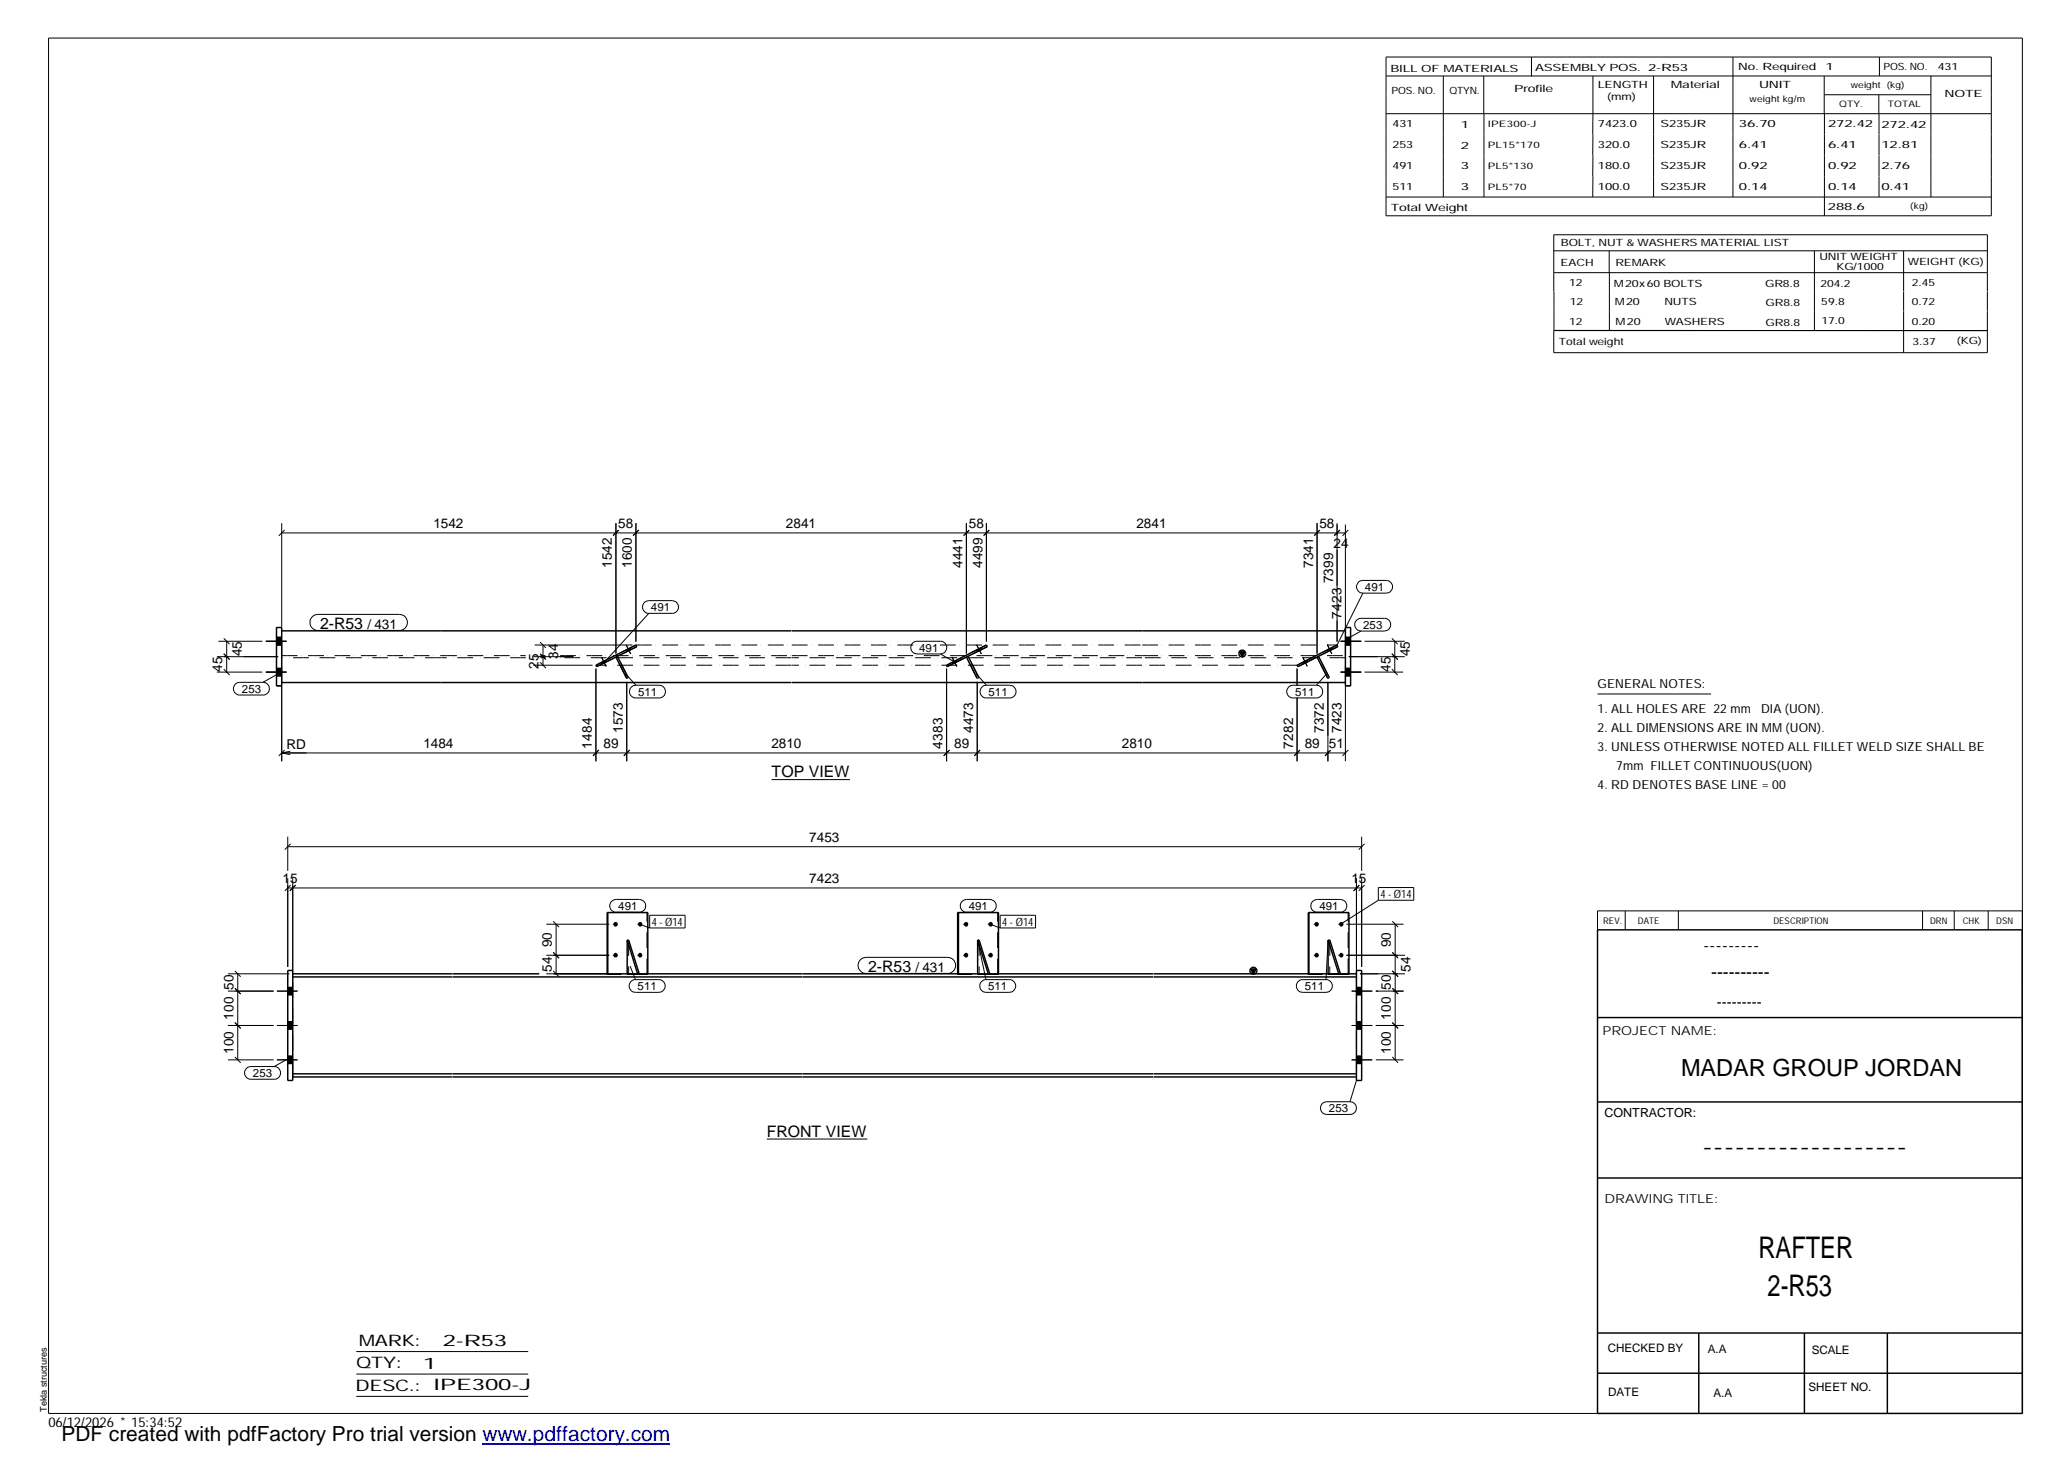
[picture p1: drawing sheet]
<svg xmlns="http://www.w3.org/2000/svg" width="420mm" height="297mm" viewBox="0 0 420 297" stroke-linecap="round" stroke-linejoin="round" font-family="sans-serif">
<g fill="none" stroke="#000" stroke-width=".2">
<path d="M9.9 7.7h401v279.5h-401zM281.6 11.6h123v32.2h-123zM281.6 15.4h123M293.2 15.4v24.6M301.5 15.4v7.7M311.1 11.6v3.9M323.6 15.4v16.2M336 15.4v24.6M352.1 11.6v28.4M370.6 15.4v7.7M370.7 19.2h21.6M381.7 19.2v3.9"/>
<path d="M381.8 11.6v3.8M392.3 15.4v24.6M281.6 23.1h123M301.5 23.1v16.9M323.6 31.6v4.2M323.6 35.8v4.2M370.7 23.1v20.7M381.8 23.1v16.9M281.6 40h123M315.7 55.4h88.1M315.7 51h88.1M315.7 59.3v7.8"/>
<path d="M326.9 51v4.4M327 55.4v11.8M368.6 51v16.2M386.8 51v8.2M386.8 59.3v3.8M403.8 59.2v-11.5h-88.1v11.6M403.8 59.3v3.8M386.8 63.2v8.5M403.8 63.2v8.5h-88.1v-4.5h88.1M57.2 108.3h216.1M57.2 106.3v21.2M57.8 107.7l-1.2 1.2"/>
<path d="M125.1 106.3v26.5M125.6 107.7l-1.1 1.2M125.7 107.7l-1.1 1M128.7 108.7l1.1-1-1.2 1.2M129.2 106.3v24.1M196.3 106.3v26.5M196.9 107.7l-1.2 1.2M200.4 106.3v24.1M201 107.7l-1.2 1.2M267.6 106.3v26.5M268.1 107.7l-1.1 1.2M268.2 107.7l-1.1 1"/>
<path d="M271.1 108.8l1.1-1.1-1.1 1.2M271.7 106.3v24.1M273.3 106.6v20.9M273.9 107.7l-1.1 1.2M276 118.3l.4-.3 .5-.1h4.7a1.29 1.29 0 0 1 1.3 1.3 1.29 1.29 0 0 1-1.3 1.3h-4.7a1.31 1.31 0 0 1-1.2-.8 1.31 1.31 0 0 1 .3-1.4zM44.1 136.6h9.2M44.1 133.4h12.4M44.4 130.3h8.9M45.5 136l1.2 1.1M45.5 132.8l1.2 1.2M45.5 129.7l1.2 1.2M46.1 130.3v6.3"/>
<path d="M47.8 139l.4-.3 .5-.1h4.7a1.29 1.29 0 0 1 1.3 1.3 1.29 1.29 0 0 1-1.3 1.3h-4.7a1.31 1.31 0 0 1-1.2-.8 1.31 1.31 0 0 1 .3-1.4zM54 130.3h4.2M54 136.6h4.2M56.2 129.5h1M56.2 131h1M56.2 135.8h1M56.2 137.3h1M56.4 137l-3 1.6M57.2 139.3v15.4M63.5 125.3l.5-.3 .6-.2h16.6a1.63 1.63 0 0 1 1.6 1.7 1.63 1.63 0 0 1-1.6 1.6h-16.6a1.63 1.63 0 0 1-1.5-1 1.63 1.63 0 0 1 .4-1.8zM108.3 135.2h12.1M108.3 133.4h8.2"/>
<path d="M108.6 131h19.9M109.7 134.6l1.2 1.1M109.7 132.8l1.2 1.2M109.7 130.5l1.2 1.1M110.3 131v4.2M121.1 135.8v18.9M122.2 133.5l.9 1.9M122.2 134.6l.1 .3M123.1 134.1l.1 .3M127.1 136.9l2.1 2.3M127.2 131l.9 1.9M127.2 132.1l.1 .3"/>
<path d="M127.3 138.5v16.2M128.1 131.6l.1 .3M128.3 139.6l.4-.3 .5-.1h4.7a1.29 1.29 0 0 1 1.3 1.3 1.29 1.29 0 0 1-1.3 1.3h-4.7a1.28 1.28 0 0 1-1.2-.8 1.28 1.28 0 0 1 .3-1.4zM130.9 122.4l.9-.4h4.8a1.29 1.29 0 0 1 1.3 1.3 1.29 1.29 0 0 1-1.3 1.3h-4.8a1.28 1.28 0 0 1-1.2-.8 1.28 1.28 0 0 1 .3-1.4zM131.8 124.6l-9 9.9M185.4 130.7l.7-.4h5a1.29 1.29 0 0 1 1.3 1.3 1.29 1.29 0 0 1-1.3 1.3h-4.8a1.28 1.28 0 0 1-1.2-.8 1.28 1.28 0 0 1 .3-1.4zM191.1 132.9l2.9 1.6M192.3 135.8v18.9M193.4 133.5l1 1.9M193.4 134.6l.2 .3M194.3 134.1l.1 .3M198.3 136.9l2.1 2.3"/>
<path d="M198.4 131l1 1.9M198.4 132.1l.2 .3M198.5 138.5v16.2M199.3 131.6l.1 .3M199.7 139.4l.7-.2h4.7a1.29 1.29 0 0 1 1.3 1.3 1.29 1.29 0 0 1-1.3 1.3h-4.7a1.3 1.3 0 0 1-1.2-.9 1.3 1.3 0 0 1 .5-1.5zM261.8 139.6l.4-.3 .5-.1h4.8a1.29 1.29 0 0 1 1.2 1.3 1.29 1.29 0 0 1-1.2 1.3h-4.8a1.31 1.31 0 0 1-1.2-.8 1.31 1.31 0 0 1 .3-1.4zM263.5 135.8v3.5M264.7 133.5l.9 1.9M264.7 134.6l.1 .3M265.5 134.1l.2 .3M269.5 136.9l-2 2.3M269.7 131l.9 1.9"/>
<path d="M269.7 132.1l.1 .3M269.8 138.5v16.2M270.5 131.6l.2 .3M272.4 130.3h4.2M272.4 136.6h4.2M273.3 129.5h1.1M273.3 131h1.1M273.3 135.8h1.1M273.3 137.3h1.1M273.3 139.3v15.4M274 133.4h11.4M275.8 125.8l.5-.2h5a1.29 1.29 0 0 1 1.3 1.3 1.29 1.29 0 0 1-1.3 1.3h-4.8a1.3 1.3 0 0 1-1.2-.9 1.3 1.3 0 0 1 .5-1.5z"/>
<path d="M276.5 128.2l-2.9 1.7M276.9 120.5l-5.2 10.5M277.2 130.3h8.2M277.2 136.6h7.9M282.8 136l1.2 1.1M282.8 132.8l1.2 1.2M282.8 129.7l1.2 1.2M283.4 130.3v6.3M57.2 153h216.1M57.2 153l1.8 .3M57.8 152.4l-1.2 1.2M59 152.6l-1.8 .4"/>
<path d="M121.7 152.4l-1.2 1.2M127.9 152.4l-1.2 1.2M156.8 158.4h15.9M192.9 152.4l-1.2 1.2M199.1 152.4l-1.1 1.2M263.5 141.8v12.9M264.1 152.4l-1.2 1.2M270.4 152.4l-1.2 1.2M273.9 152.4l-1.1 1.2M324.6 141h23M58.5 172h218.1M58.5 170v6.9"/>
<path d="M58.5 178.4v18.1M59.1 171.4l-1.2 1.2M59.1 179.8l-1.2 1.2M59.5 178.4v18.8M60.1 179.8l-1.2 1.2M275.6 178.4v18.8M276.2 179.8l-1.2 1.2M276.6 170v6.9M276.6 178.4v18.1M277.2 171.4l-1.1 1.2M277.2 179.8l-1.1 1.2M46.3 197.9h12.5"/>
<path d="M47.7 197.3l1.2 1.1M48.3 197.9v17.4M58.5 180.4h218.1M111 194.1h12.8M111 187.8h12.8M111 197.9h12.8M112.4 197.3l1.2 1.1M112.4 193.5l1.2 1.2M112.4 187.2l1.2 1.2M113 187.8v10.1M124.2 183.1l1-.4h4.7a1.29 1.29 0 0 1 1.3 1.3 1.29 1.29 0 0 1-1.3 1.3h-4.7a1.3 1.3 0 0 1-1.2-.8 1.3 1.3 0 0 1 .2-1.4zM124.5 194.1h.9"/>
<path d="M124.5 187.8h.9M128 196.3l1.1 2.7M128.2 199.4l.7-.4h5a1.29 1.29 0 0 1 1.3 1.3 1.29 1.29 0 0 1-1.3 1.3h-4.8a1.31 1.31 0 0 1-1.2-.8 1.31 1.31 0 0 1 .3-1.4zM129.5 194.1h.9M129.5 187.8h.9M130 187.8l2 .7M132 186h7.2v2.5h-7.2zM174.8 195l.5-.4 .7-.1h16.5a1.63 1.63 0 0 1 1.7 1.6 1.63 1.63 0 0 1-1.7 1.7h-16.5a1.61 1.61 0 0 1-1.6-1 1.61 1.61 0 0 1 .4-1.8zM195.5 183.1l.9-.4h4.7a1.29 1.29 0 0 1 1.3 1.3 1.29 1.29 0 0 1-1.3 1.3h-4.7a1.28 1.28 0 0 1-1.2-.8 1.28 1.28 0 0 1 .3-1.4zM195.7 194.1h.9M195.7 187.8h.9M198.6 191l1.7 8"/>
<path d="M199.4 199.4l.7-.4h5a1.29 1.29 0 0 1 1.3 1.3 1.29 1.29 0 0 1-1.3 1.3h-4.8a1.28 1.28 0 0 1-1.2-.8 1.28 1.28 0 0 1 .3-1.4zM200.7 194.1h.9M200.7 187.8h.9M201.2 187.8l2 .7M203.2 186h7.2v2.5h-7.2zM263.7 199.4l.7-.4h5a1.29 1.29 0 0 1 1.3 1.3 1.29 1.29 0 0 1-1.3 1.3h-4.7a1.32 1.32 0 0 1-1.2-.8 1.32 1.32 0 0 1 .2-1.4zM266.7 183.1l.9-.4h4.7a1.29 1.29 0 0 1 1.3 1.3 1.29 1.29 0 0 1-1.3 1.3h-4.7a1.27 1.27 0 0 1-1.2-.8 1.27 1.27 0 0 1 .3-1.4zM266.9 194.1h.9M266.9 187.8h.9M269.8 191l-.4 8M271.9 194.1h.9M271.9 187.8h.9"/>
<path d="M273.6 194.1h11.9M273.6 187.8h11.6M276.3 197.9h9.2M280 180.3h7.2v2.6h-7.2zM280 182.9l-7.6 4.9M282.9 197.3l1.2 1.1M282.9 187.2l1.2 1.2M283.5 187.8v27.5M284 194.6l-1.1-1.1 1.2 1.2M330.2 185.1v3.8M341 185.1v3.8M390.6 185.1v3.8"/>
<path d="M397 185.1v3.8M403.9 185.1v3.8M410.9 185.1h-86.3v3.8M46.3 201.4h9.3M46.3 208.4h9.3M46.3 215.3h9.3M47.7 214.7l1.2 1.2M47.7 207.8l1.2 1.1M47.7 200.8l1.2 1.2-1.1-1.2M50.2 216.9l.8-.2h4.7a1.29 1.29 0 0 1 1.3 1.3 1.29 1.29 0 0 1-1.3 1.3h-4.7a1.3 1.3 0 0 1-1.3-.9 1.3 1.3 0 0 1 .5-1.5zM56.3 201.4h4.2M56.3 208.4h4.2"/>
<path d="M56.3 215.3h4.2M58.5 202.1h1M58.5 200.6h1M58.5 209.1h1M58.5 207.6h1M58.5 216.1h1M58.5 214.6h1M58.7 215l-3 1.7M274.6 201.4h4.2M274.6 208.4h4.2M274.6 215.3h4.2M275.6 202.1h1"/>
<path d="M275.6 200.6h1M275.6 209.1h1M275.6 207.6h1M275.6 216.1h1M275.6 214.6h1M275.6 219.5l-1.3 4.3M279.5 201.4h5.7M279.5 208.4h5.7M279.5 215.3h5.7M282.9 214.7l1.2 1.2M282.9 207.8l1.2 1.1M282.9 200.8l1.2 1.2-1.1-1.2"/>
<path d="M155.8 231.4h20.4M268.6 224.2l.5-.3 .5-.1h4.7a1.29 1.29 0 0 1 1.3 1.3 1.29 1.29 0 0 1-1.3 1.3h-4.7a1.31 1.31 0 0 1-1.2-.8 1.31 1.31 0 0 1 .2-1.4zM72.4 274.6h34.9M72.4 279.2h34.9M72.4 283.7h34.9"/>
</g>
<g fill="#000">
<path d="M251.8 132.4h1.1l-.5 1zM254.1 196.9h1.1l-.6 1z"/>
<path d="M56.2 129.5h1v1.5h-1z" fill-rule="evenodd"/>
<path d="M56.2 135.8h1v1.5h-1z" fill-rule="evenodd"/>
<path d="M56.2 129.5h1v1.5h-1z" fill-rule="evenodd"/>
<path d="M56.2 135.8h1v1.5h-1z" fill-rule="evenodd"/>
<path d="M56.2 129.5h1v1.5h-1z" fill-rule="evenodd"/>
<path d="M56.2 135.8h1v1.5h-1z" fill-rule="evenodd"/>
<path d="M122.2 134.6l.9-.5 .1 .3-.9 .5z" fill-rule="evenodd"/>
<path d="M122.2 134.6l.9-.5 .1 .3-.9 .5z" fill-rule="evenodd"/>
<path d="M127.2 132.1l.9-.5 .1 .3-.9 .5z" fill-rule="evenodd"/>
<path d="M127.2 132.1l.9-.5 .1 .3-.9 .5z" fill-rule="evenodd"/>
<path d="M193.4 134.6l.9-.5 .1 .3-.8 .5z" fill-rule="evenodd"/>
<path d="M193.4 134.6l.9-.5 .1 .3-.8 .5z" fill-rule="evenodd"/>
<path d="M198.4 132.1l.9-.5 .1 .3-.8 .5z" fill-rule="evenodd"/>
<path d="M198.4 132.1l.9-.5 .1 .3-.8 .5z" fill-rule="evenodd"/>
<path d="M264.7 134.6l.8-.5 .2 .3-.9 .5z" fill-rule="evenodd"/>
<path d="M264.7 134.6l.8-.5 .2 .3-.9 .5z" fill-rule="evenodd"/>
<path d="M269.7 132.1l.8-.5 .2 .3-.9 .5z" fill-rule="evenodd"/>
<path d="M269.7 132.1l.8-.5 .2 .3-.9 .5z" fill-rule="evenodd"/>
<path d="M273.3 135.8h1.1v1.5h-1.1z" fill-rule="evenodd"/>
<path d="M273.3 129.5h1.1v1.5h-1.1z" fill-rule="evenodd"/>
<path d="M273.3 135.8h1.1v1.5h-1.1z" fill-rule="evenodd"/>
<path d="M273.3 129.5h1.1v1.5h-1.1z" fill-rule="evenodd"/>
<path d="M273.3 135.8h1.1v1.5h-1.1z" fill-rule="evenodd"/>
<path d="M273.3 129.5h1.1v1.5h-1.1z" fill-rule="evenodd"/>
<path d="M267.3 193.6h.4l.2 .3v.4a.47 .47 0 0 1-.7 .1 .47 .47 0 0 1 .1-.8z" fill-rule="evenodd"/>
<path d="M267.2 187.4l.3-.1 .3 .1 .1 .6a.47 .47 0 0 1-.7 .2 .47 .47 0 0 1 0-.8z" fill-rule="evenodd"/>
<path d="M58.5 200.6h1v1.5h-1z" fill-rule="evenodd"/>
<path d="M58.5 200.6h1v1.5h-1z" fill-rule="evenodd"/>
<path d="M58.5 207.6h1v1.5h-1z" fill-rule="evenodd"/>
<path d="M58.5 207.6h1v1.5h-1z" fill-rule="evenodd"/>
<path d="M58.5 214.6h1v1.5h-1z" fill-rule="evenodd"/>
<path d="M58.5 214.6h1v1.5h-1z" fill-rule="evenodd"/>
<path d="M275.6 200.6h1v1.5h-1z" fill-rule="evenodd"/>
<path d="M275.6 200.6h1v1.5h-1z" fill-rule="evenodd"/>
<path d="M275.6 207.6h1v1.5h-1z" fill-rule="evenodd"/>
<path d="M275.6 207.6h1v1.5h-1z" fill-rule="evenodd"/>
<path d="M275.6 214.6h1v1.5h-1z" fill-rule="evenodd"/>
<path d="M275.6 214.6h1v1.5h-1z" fill-rule="evenodd"/>
<circle cx="125" cy="187.8" r=".47"/>
<circle cx="125.1" cy="194.1" r=".46"/>
<circle cx="130" cy="187.8" r=".47"/>
<circle cx="130.1" cy="194.1" r=".46"/>
<circle cx="196.3" cy="187.8" r=".47"/>
<circle cx="196.3" cy="194.1" r=".46"/>
<circle cx="201.2" cy="187.8" r=".47"/>
<circle cx="201.3" cy="194.1" r=".46"/>
<circle cx="272.5" cy="187.8" r=".47"/>
<circle cx="272.5" cy="194.1" r=".46"/>
</g>
<g fill="none" stroke="#000" stroke-width=".3">
<path d="M56.2 127.5h1v11.8h-1zM57.2 128.2h103.6M57.2 138.7h103.6M121.1 135.2l8.1-4.2 .2 .4-8.2 4.1zM125.1 133.5l2.2 4.3M125.4 133.3l2.2 4.3M160.9 128.2h112.4M160.9 138.7h112.4M192.3 135.2l8.1-4.2 .2 .4-8.2 4.1zM196.3 133.5l2.2 4.3M196.7 133.3l2.1 4.3M251.8 132.4h1.1l-.5 1z"/>
<path d="M263.5 135.2l8.2-4.2 .1 .4-8.1 4.1zM267.6 133.5l2.1 4.3M267.9 133.3l2.1 4.3M273.3 127.5h1.1v11.8h-1.1zM58.5 197.2h1v22.3h-1zM59.5 197.9h32.3M59.5 198.5h32.3M91.9 197.9h17.7M91.9 198.5h142.4M112.5 197.9h121.8M123.4 197.9v-12.5h8.2v12.5M123.5 185.4v12.5"/>
<path d="M127.4 191h.3l2.2 6.9M127.4 191l2.1 6.9M127.4 191v6.9M194.6 197.9v-12.5h8.3v12.5M194.7 185.4v12.5M198.6 191h.3l2.2 6.9M198.6 191l2.2 6.9M198.6 191v6.9M234.4 197.9h41.2M234.4 198.5h41.2M254.1 196.9h1.1l-.6 1zM265.8 197.9v-12.5h8.3v12.5"/>
<path d="M265.9 185.4v12.5M269.8 191l2.2 6.9M269.8 191v6.9M269.8 191h.4l2.1 6.9M275.6 197.2h1v22.3h-1zM324.6 188.9h86.2l.1 98.3h-86.3zM59.5 218.8h32.3M59.5 218.2h32.3M91.9 218.8h142.4M91.9 218.2h142.4M234.4 218.8h41.2M234.4 218.2h41.2"/>
<path d="M324.6 206.7h86.3M324.6 239.3h86.3M324.6 223.9h86.3M324.6 270.8h86.3M324.6 279h86.3M345.1 270.8v16.4M366.6 270.8v16.4M383.5 270.8v16.4"/>
<circle cx="252.4" cy="132.8" r=".7"/>
<circle cx="254.7" cy="197.3" r=".7"/>
</g>
<g fill="none" stroke="#000" stroke-width=".2" stroke-dasharray="1.1 0 2.1 .7 0 1.4" stroke-linecap="butt">
<path d="M56.2 127.5h1M56.2 139.3h1M57.2 138.7v-10.5M57.2 133.2h32.4M89.6 133.6h-32.4M89.6 133.2h17.2M106.8 133.6h-17.2M109.8 133.2h1M110.8 133.6h-1M113.8 133.2h47M121.1 135.2l.1 .3M125.1 133.5l.3-.2"/>
<path d="M127.3 137.9l-2.2-4.4M127.3 137.9l.3-.2M127.6 137.7l-2.2-4.4M129.2 131l-8.1 4.2M129.2 131h31.6M129.4 131.4l-.2-.4M129.4 131.4l-8.2 4.1M160.8 133.6h-47M160.8 135.2h-39.7M160.9 133.2h71.1M160.9 131h25.5M191 131h41"/>
<path d="M192.3 135.2l.1 .3M196.3 133.5l.4-.2M198.5 137.9l-2.2-4.4M198.5 137.9l.4-.2M198.9 137.7l-2.2-4.4M200.4 131l-8.1 4.2M200.6 131.4l-.2-.4M200.6 131.4l-8.2 4.1M232 133.6h-71.1M232 135.2h-71.1M232.1 133.2h41.2M232.1 131h39.6"/>
<path d="M263.5 135.2l.2 .3M263.5 135.2h-31.4M267.6 133.5l.3-.2M269.8 137.9l-2.2-4.4M269.8 137.9l.3-.2M270.1 137.7l-2.2-4.4M271.7 131l-8.2 4.2M271.8 131.4l-.1-.4M271.8 131.4l-8.1 4.1M273.3 138.7v-10.5M273.3 133.6h-41.2M273.3 139.3h1.1"/>
<path d="M273.3 127.5h1.1M59.5 197.2h-1M123.4 198h.1M123.4 197.9v.1M123.5 197.9v.1M127.4 198h2.2M127.4 197.9v.1M127.4 198h.3M127.7 191v7M129.6 198l-.1-.1M129.6 198h.3M129.9 198h-2.2"/>
<path d="M129.9 198v-.1M131.4 198v-12.6M131.4 185.4h.2M131.4 198h-8M131.4 185.4h-8M131.6 198h-.2M131.6 197.9v.1M131.6 198h-8.1M194.6 198h.1M194.6 197.9v.1M194.7 197.9v.1M198.6 198h2.2"/>
<path d="M198.6 197.9v.1M198.6 198h.3M198.9 191v7M200.8 198v-.1M200.8 198h.3M201.1 198h-2.2M201.1 198v-.1M202.7 198v-12.6M202.7 185.4h.2M202.7 198h-8.1M202.7 185.4h-8.1M202.9 198h-.2"/>
<path d="M202.9 197.9v.1M202.9 198h-8.2M265.8 198h.1M265.8 197.9v.1M265.9 197.9v.1M269.8 198h2.2M269.8 197.9v.1M269.8 198h.4M270.2 191v7M272 198v-.1M272 198h.4M272.4 198h-2.2"/>
<path d="M272.4 198l-.1-.1M273.9 198v-12.6M273.9 185.4h.2M273.9 198h-8.1M273.9 185.4h-8.1M274.1 198h-.2M274.1 197.9v.1M274.1 198h-8.2M276.6 197.2h-1M58.5 219.5h1M59.5 218.8v-20.9M275.6 218.8v-.6"/>
<path d="M275.6 218.2v-20.3M275.6 219.5h1"/>
</g>
<path d="M98 293.3h38.2" fill="none" stroke="#00f" stroke-width=".3"/>
<g font-size="6.1">
<text x="357.3" y="255.5">RAFTER</text>
<text x="359.1" y="263.3">2-R53</text>
</g>
<text font-size="4.8" x="341.5" y="218.6">MADAR GROUP JORDAN</text>
<text font-size="4.2" x="12.5" y="292.7">PDF created with pdfFactory Pro trial version www.pdffactory.com</text>
<g font-size="3.6">
<text x="346.1" y="193.2">---------</text>
<text x="347.7" y="198.6">----------</text>
<text x="345.8" y="234.2">-------------------</text>
</g>
<g font-size="3.2">
<text x="65" y="127.7">2-R53</text>
<text x="156.8" y="157.9">TOP VIEW</text>
<text x="176.4" y="197.4">2-R53</text>
<text x="155.8" y="230.9">FRONT VIEW</text>
<text x="72.9" y="273.5">MARK:</text>
<text x="90" y="273.5">2-R53</text>
<text x="72.4" y="278">QTY:</text>
<text x="86" y="278.1">1</text>
<text x="72.2" y="282.6">DESC.:</text>
<text x="88.1" y="282.4">IPE300-J</text>
</g>
<text font-size="3" x="348.8" y="204.5">---------</text>
<g font-size="2.8">
<text x="88.1" y="107.3">1542</text>
<text x="125.6" y="107.3">58</text>
<text x="159.7" y="107.3">2841</text>
<text x="196.8" y="107.3">58</text>
<text x="230.9" y="107.3">2841</text>
<text x="268.1" y="107.3">58</text>
<text x="270.9" y="111.3">24</text>
<text x="124.3" y="115.4" transform="rotate(-90 124.3 115.4)">1542</text>
<text x="128.4" y="115.4" transform="rotate(-90 128.4 115.4)">1600</text>
<text x="195.6" y="115.4" transform="rotate(-90 195.6 115.4)">4441</text>
<text x="199.6" y="115.4" transform="rotate(-90 199.6 115.4)">4499</text>
<text x="266.8" y="115.4" transform="rotate(-90 266.8 115.4)">7341</text>
<text x="270.8" y="118.5" transform="rotate(-90 270.8 118.5)">7399</text>
<text x="272.5" y="125.7" transform="rotate(-90 272.5 125.7)">7423</text>
<text x="74.6" y="127.7">/ 431</text>
<text x="45.1" y="136.6" transform="rotate(-90 45.1 136.6)">45</text>
<text x="49.1" y="133.4" transform="rotate(-90 49.1 133.4)">45</text>
<text x="109.4" y="135.8" transform="rotate(-90 109.4 135.8)">25</text>
<text x="113.4" y="133.8" transform="rotate(-90 113.4 133.8)">34</text>
<text x="282.5" y="136.6" transform="rotate(-90 282.5 136.6)">45</text>
<text x="286.5" y="133.4" transform="rotate(-90 286.5 133.4)">45</text>
<text x="126.5" y="148.9" transform="rotate(-90 126.5 148.9)">1573</text>
<text x="197.7" y="148.9" transform="rotate(-90 197.7 148.9)">4473</text>
<text x="269" y="148.9" transform="rotate(-90 269 148.9)">7372</text>
<text x="272.5" y="148.9" transform="rotate(-90 272.5 148.9)">7423</text>
<text x="58.2" y="152.1">RD</text>
<text x="86" y="152">1484</text>
<text x="120.3" y="152.1" transform="rotate(-90 120.3 152.1)">1484</text>
<text x="122.6" y="152">89</text>
<text x="156.7" y="152">2810</text>
<text x="191.5" y="152.1" transform="rotate(-90 191.5 152.1)">4383</text>
<text x="193.9" y="152">89</text>
<text x="227.9" y="152">2810</text>
<text x="262.7" y="152.1" transform="rotate(-90 262.7 152.1)">7282</text>
<text x="265.1" y="152">89</text>
<text x="270" y="152">51</text>
<text x="164.4" y="171.1">7453</text>
<text x="57.4" y="179.4">15</text>
<text x="164.4" y="179.4">7423</text>
<text x="274.6" y="179.4">15</text>
<text x="112.1" y="197.5" transform="rotate(-90 112.1 197.5)">54</text>
<text x="112.1" y="192.5" transform="rotate(-90 112.1 192.5)">90</text>
<text x="186" y="197.4">/ 431</text>
<text x="282.6" y="192.5" transform="rotate(-90 282.6 192.5)">90</text>
<text x="286.6" y="197.5" transform="rotate(-90 286.6 197.5)">54</text>
<text x="47.4" y="201.2" transform="rotate(-90 47.4 201.2)">50</text>
<text x="282.6" y="201.2" transform="rotate(-90 282.6 201.2)">50</text>
<text x="47.4" y="207.2" transform="rotate(-90 47.4 207.2)">100</text>
<text x="282.6" y="207.2" transform="rotate(-90 282.6 207.2)">100</text>
<text x="47.4" y="214.2" transform="rotate(-90 47.4 214.2)">100</text>
<text x="282.6" y="214.2" transform="rotate(-90 282.6 214.2)">100</text>
<text x="9.8" y="290">06/12/2026 * 15:34:52</text>
</g>
<g font-size="2.5">
<text x="324.6" y="139.9">GENERAL NOTES:</text>
<text x="324.6" y="148.7">2. ALL DIMENSIONS ARE IN MM (UON).</text>
<text x="324.6" y="144.9">1. ALL HOLES ARE 22 mm</text>
<text x="357.8" y="144.9">DIA (UON).</text>
<text x="324.6" y="152.5">3. UNLESS OTHERWISE NOTED ALL FILLET WELD SIZE SHALL BE</text>
<text x="324.6" y="160.2">4. RD DENOTES BASE LINE = 00</text>
<text x="328.4" y="156.4">7mm FILLET CONTINUOUS(UON)</text>
<text x="325.6" y="210.3">PROJECT NAME:</text>
<text x="326" y="226.9">CONTRACTOR:</text>
<text x="326" y="244.4">DRAWING TITLE:</text>
</g>
<g font-size="2.4">
<text x="326.7" y="274.7">CHECKED BY</text>
<text x="347" y="275">A.A</text>
<text x="368.1" y="275.1">SCALE</text>
<text x="326.7" y="283.6">DATE</text>
<text x="348.1" y="283.9">A.A</text>
<text x="367.5" y="282.6">SHEET NO.</text>
</g>
<g font-size="2.3">
<text x="132.2" y="124.2">491</text>
<text x="277.3" y="120.1">491</text>
<text x="276.9" y="127.8">253</text>
<text x="186.7" y="132.4">491</text>
<text x="49.1" y="140.8">253</text>
<text x="129.6" y="141.4">511</text>
<text x="200.8" y="141.4">511</text>
<text x="263.1" y="141.4">511</text>
<text x="125.6" y="184.9">491</text>
<text x="196.8" y="184.9">491</text>
<text x="268.1" y="184.9">491</text>
<text x="280.5" y="182.5">4 - Ø14</text>
<text x="132.4" y="188.1">4 - Ø14</text>
<text x="203.6" y="188.1">4 - Ø14</text>
<text x="129.5" y="201.2">511</text>
<text x="200.7" y="201.2">511</text>
<text x="265.1" y="201.2">511</text>
<text x="51.4" y="218.8">253</text>
<text x="270" y="226">253</text>
</g>
<g font-size="2">
<text x="282.5" y="14.6">BILL OF MATERIALS</text>
<text x="311.9" y="14.4">ASSEMBLY POS.</text>
<text x="324.6" y="17.9">LENGTH</text>
<text x="334.9" y="14.4">2-R53</text>
<text x="339.5" y="17.9">Material</text>
<text x="353.1" y="14.2">No. Required</text>
<text x="357.4" y="17.9">UNIT</text>
<text x="370.9" y="14.2">1</text>
<text x="382.7" y="14.2">POS. NO.</text>
<text x="393.7" y="14.3">431</text>
<text x="282.7" y="19.1">POS. NO.</text>
<text x="294.5" y="19">QTYN.</text>
<text x="307.6" y="18.7">Profile</text>
<text x="326.5" y="20.4">(mm)</text>
<text x="395.1" y="19.6">NOTE</text>
<text x="282.9" y="25.8">431</text>
<text x="296.8" y="26">1</text>
<text x="324.7" y="25.9">7423.0</text>
<text x="337.4" y="25.9">S235JR</text>
<text x="353.3" y="25.9">36.70</text>
<text x="371.4" y="25.9">272.42</text>
<text x="382.3" y="25.9">272.42</text>
<text x="282.9" y="30">253</text>
<text x="282.9" y="34.3">491</text>
<text x="296.8" y="30.2">2</text>
<text x="296.8" y="34.4">3</text>
<text x="324.7" y="30.1">320.0</text>
<text x="324.7" y="34.4">180.0</text>
<text x="337.4" y="30.1">S235JR</text>
<text x="337.4" y="34.3">S235JR</text>
<text x="353.3" y="30.1">6.41</text>
<text x="353.3" y="34.4">0.92</text>
<text x="371.4" y="30.1">6.41</text>
<text x="371.4" y="34.3">0.92</text>
<text x="382.3" y="30.2">12.81</text>
<text x="382.3" y="34.4">2.76</text>
<text x="282.9" y="38.5">511</text>
<text x="296.8" y="38.6">3</text>
<text x="324.7" y="38.6">100.0</text>
<text x="337.4" y="38.6">S235JR</text>
<text x="353.3" y="38.6">0.14</text>
<text x="371.4" y="38.6">0.14</text>
<text x="382.3" y="38.6">0.41</text>
<text x="282.6" y="42.8">Total Weight</text>
<text x="371.4" y="42.7">288.6</text>
<text x="317.1" y="49.9">BOLT, NUT &amp; WASHERS MATERIAL LIST</text>
<text x="328.2" y="54">REMARK</text>
<text x="369.7" y="52.7">UNIT WEIGHT</text>
<text x="387.6" y="53.9">WEIGHT (KG)</text>
<text x="317.1" y="54">EACH</text>
<text x="318.8" y="58.1">12</text>
<text x="327.9" y="58.2">M20x60 BOLTS</text>
<text x="358.6" y="58.3">GR8.8</text>
<text x="369.9" y="58.2">204.2</text>
<text x="373.1" y="54.9">KG/1000</text>
<text x="388.4" y="58.2">2.45</text>
<text x="318.9" y="61.9">12</text>
<text x="328.1" y="62">M20</text>
<text x="338.2" y="62">NUTS</text>
<text x="358.7" y="62.3">GR8.8</text>
<text x="370" y="62">59.8</text>
<text x="370.1" y="65.9">17.0</text>
<text x="388.4" y="62">0.72</text>
<text x="388.4" y="66">0.20</text>
<text x="316.7" y="70.2">Total weight</text>
<text x="318.8" y="66">12</text>
<text x="328.3" y="66">M20</text>
<text x="338.2" y="66">WASHERS</text>
<text x="358.7" y="66.2">GR8.8</text>
<text x="388.6" y="70">3.37</text>
<text x="397.6" y="70">(KG)</text>
</g>
<g font-size="1.9">
<text x="325.7" y="187.8">REV.</text>
<text x="332.8" y="187.6">DATE</text>
<text x="360.3" y="187.7">DESCRIPTION</text>
<text x="392.1" y="187.6">DRN</text>
<text x="398.8" y="187.6">CHK</text>
<text x="405.6" y="187.7">DSN</text>
<text x="9.5" y="286.8" transform="rotate(-90 9.5 286.8)">Tekla structures</text>
</g>
<g font-size="1.8">
<text x="376" y="17.9">weight (kg)</text>
<text x="355.5" y="20.7">weight kg/m</text>
<text x="373.6" y="21.7">QTY.</text>
<text x="383.5" y="21.8">TOTAL</text>
<text x="302.3" y="25.9">IPE300-J</text>
<text x="302.3" y="30.1">PL15*170</text>
<text x="302.3" y="34.3">PL5*130</text>
<text x="302.3" y="38.6">PL5*70</text>
<text x="388.1" y="42.4">(kg)</text>
</g>
</svg>
